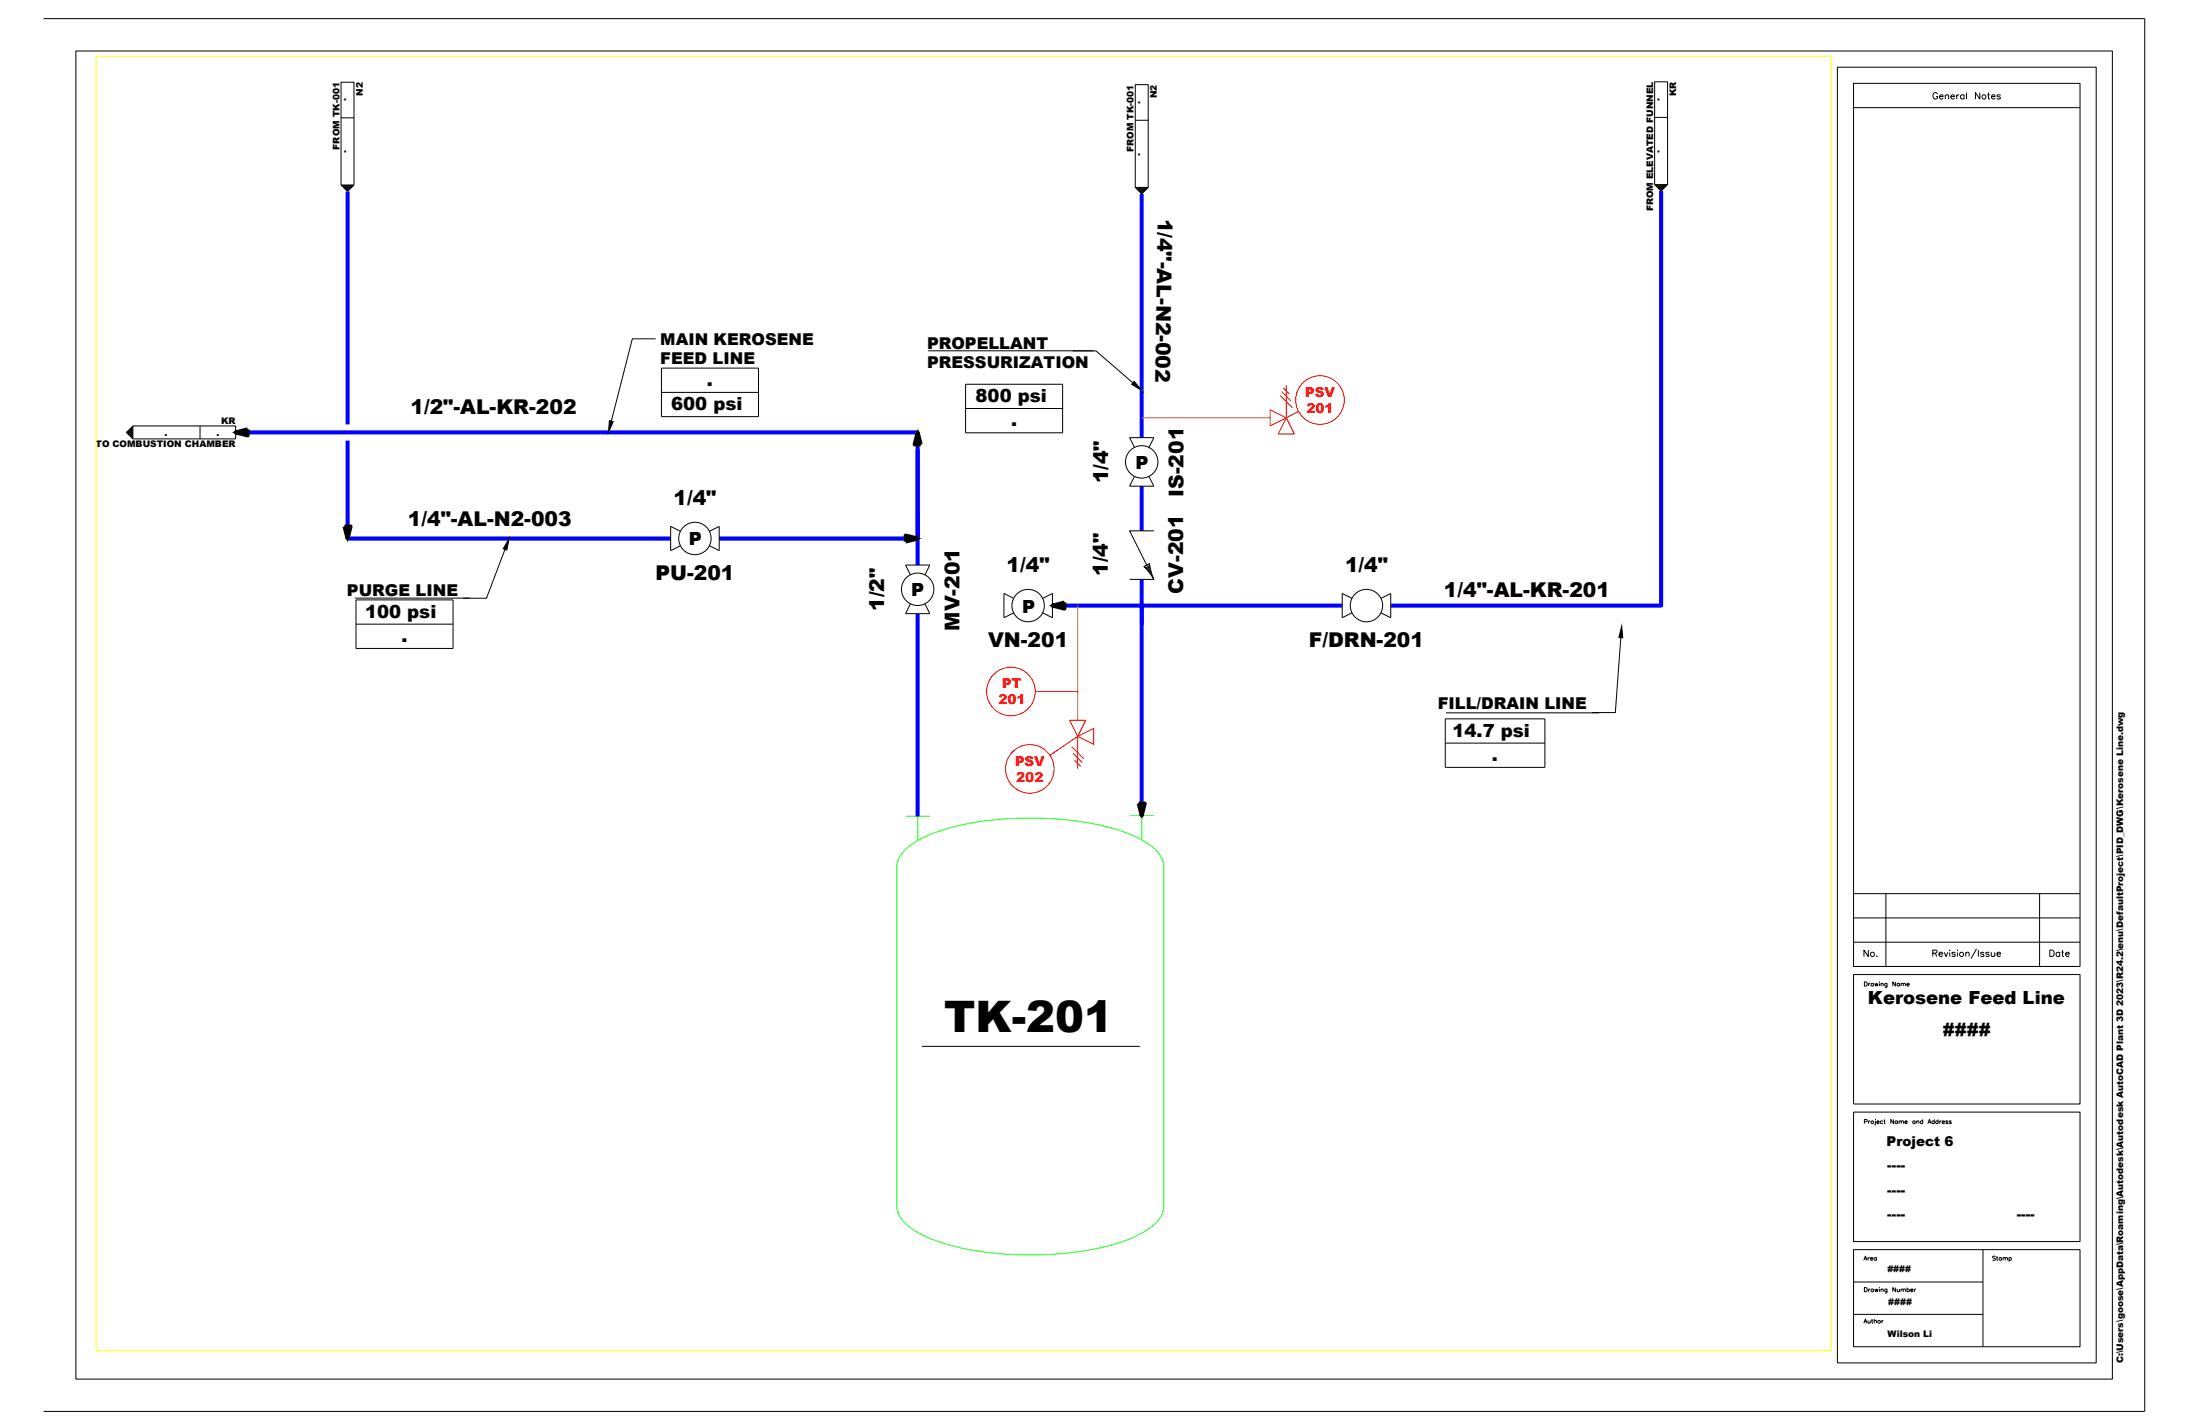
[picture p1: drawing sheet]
<svg xmlns="http://www.w3.org/2000/svg" width="864mm" height="559mm" viewBox="0 0 864 559" stroke-linecap="round" stroke-linejoin="round" font-family="sans-serif">
<!-- layer: Process -->
<g fill="none" stroke="#00f" stroke-width="1.6" stroke-linecap="butt">
<path d="M136.4 75.1v91.4M448.2 76.1v95.6M652.1 75v162.7h-106.2M97.2 169.7h263M136.4 172.9v33.7M360.2 176.4v34.9M360.2 174.4v47.3M448.2 190.8v17.5M136.4 211.3h126.9M282.3 211.3h73.2M417.9 237.7h30.3M448.2 227.4v87.9"/>
<path d="M526.9 237.7h-78.7v7.6M360.2 240.8v79.6"/>
</g>
<!-- layer: Mechanical -->
<path d="M443.4 171.7h9.5M282.3 206.6v9.5M355.5 221.7h9.5M394.1 232.9v9.5M449 222.3l1.8 .8 .4-1.9 .3 3.3zM545.9 232.9v9.5" fill="none" stroke="#000" stroke-width=".39"/>
<!-- layer: 0 -->
<g fill="none" stroke="#000" stroke-width=".39">
<path d="M133.9 32.3h5.1v40.3l-2.6 2.5-2.5-2.5zM445.6 33.2h5.1v40.3l-2.5 2.6-2.6-2.6zM649.5 32.1h5.1v40.3l-2.5 2.6-2.6-2.6zM133.9 46.2h5.1M445.6 47.2h5.1M649.5 46.1h5.1M134.1 72.8h4.6M134.4 73.1h4.1M134.6 73.4h3.6M134.9 73.6h3M135.1 73.9h2.6M135.4 74.1h2"/>
<path d="M135.7 74.4h1.5M135.9 74.6h1M136.2 74.9h.5M445.9 73.8h4.6M446.2 74.1h4M446.4 74.3h3.6M446.7 74.6h3M446.9 74.8h2.6M447.2 75.1h2M447.4 75.3h1.5M447.7 75.6h1M447.9 75.8h.5"/>
<path d="M649.8 72.7h4.5M650 72.9h4.1M650.3 73.2h3.5M650.5 73.4h3.1M650.8 73.7h2.5M651 73.9h2.1M651.3 74.2h1.5M651.6 74.5h1M651.8 74.7h.5M257.4 133h-9.2l-8.2 32.3M364.3 137.7h64.9M421.1 137.7h9.1l14.5 12.5"/>
<path d="M259.7 154h38.1M297.8 144.5h-38.1v19h38.1M417.1 150.8h-38.1v19h38.1M49.6 169.7l2.6-2.6h40.3v5.1h-40.3zM49.9 169.4v.5M50.1 169.2v1M50.4 168.9v1.5M50.7 168.7v2M50.9 168.4v2.6M51.2 168.2v3M51.4 167.9v3.6M51.7 167.7v4"/>
<path d="M51.9 167.4v4.6M78.5 167.1v5.1M379 160.3h38.1M443.4 171.7l1.9 3.9M452.9 171.7l-1.9 3.9M445.3 186.9l-1.9 3.9h9.5l-1.9-3.9M198.2 215.6l-7.2 19.2h-9.2M267.1 208.5l-3.8-1.9v9.5l3.8-1.9M278.4 214.2l3.9 1.9M282.3 206.6l-3.8 1.9M452.9 208.3h-9.5l9.5 19.1h-9.5M139.3 234.7h45.1"/>
<path d="M177.8 235.4h-38.1v19.1h38.1M355.5 221.7l1.9 3.9M363.1 236.9l1.9 3.9h-9.5l1.9-3.8M365 221.7l-1.9 3.9M394.1 232.9l3.8 1.9M409.3 234.8l3.8-1.9v9.5l-3.8-1.9M449 222.3l2.2-1.1 .7 3.1 1 3.1-1.7-2.7zM530.7 234.8l-3.8-1.9v9.5l3.8-1.9M545.9 232.9l-3.8 1.9M139.7 244.9h38.1M398 240.5l-3.9 1.9M542 240.5l3.9 1.9"/>
<path d="M636.2 250.2l-2.1 29.4h-9.2M567.6 279.7h60.1M567.3 291.6h39.1M606.4 282.1h-39.1v19h39.1"/>
<circle cx="448.2" cy="181.3" r="6.4"/>
<circle cx="272.8" cy="211.3" r="6.4"/>
<circle cx="360.2" cy="231.2" r="6.4"/>
<circle cx="403.6" cy="237.6" r="6.4"/>
<circle cx="536.4" cy="237.6" r="6.4"/>
</g>
<!-- layer: Annotation -->
<path d="M133.9 72.6h5.1M445.6 73.5h5.1M649.5 72.4h5.1M297.8 144.5v19M417.1 150.8v19M52.2 167.1v5.1M177.8 235.4v19.1M606.4 282.1v19" fill="none" stroke="#000" stroke-width=".39"/>
<!-- layer: Equipment -->
<path d="M360.2 320.4v9.5M448.2 320v9.6M352.1 473.4a12.4 12.4 0 0 0 7.1 9.6 77.2 77.2 0 0 0 31.3 8.8 123.5 123.5 0 0 0 51-4.9 29.6 29.6 0 0 0 13.5-8.4 8.4 8.4 0 0 0 1.9-5.1" fill="none" stroke="#0f0" stroke-width=".39"/>
<!-- layer: 0 -->
<path d="M355.5 320.4h9.5M443.4 320h9.5M352.1 473.4v-133.3a12.4 12.4 0 0 1 7.1-9.7 77.2 77.2 0 0 1 31.3-8.7 123.5 123.5 0 0 1 51 4.9 29.6 29.6 0 0 1 13.5 8.4 8.4 8.4 0 0 1 1.9 5.1v133.3" fill="none" stroke="#0f0" stroke-width=".39"/>
<!-- layer: Text -->
<path d="M361.9 410.6h85.5" fill="none" stroke="#000" stroke-width=".39"/>
<!-- layer: 0 -->
<g fill="#000" stroke="#000" stroke-width=".39">
<path d="M445.2 149.7l3 3.5-4-2.4zM239.2 165.1l1.5 .4-1.9 4.2zM199.9 211.3l-1 4.6-1.4-.6zM636.6 245.7l.4 4.6-1.5-.1z"/>
<path d="M92.5 169.7h4.7v1.2zM92.5 169.7h4.7v-1.2z"/>
<path d="M360.2 169.7v4.7h-1.1zM360.2 169.7v4.7h1.2z"/>
<path d="M136.4 206.6h1.2l-1.2 4.7zM135.3 206.6l1.1 4.7v-4.7z"/>
<path d="M355.5 210.2l4.7 1.1h-4.7zM355.5 211.3v1.2l4.7-1.2z"/>
<path d="M413.1 237.7h4.8v1.1zM413.1 237.7h4.8v-1.2z"/>
<path d="M448.2 315.3h1.1l-1.1 4.7zM447 315.3l1.2 4.7v-4.7z"/>
</g>
<!-- layer: Annotation -->
<path d="M92.5 169.7l4.7-1.2v2.4zM360.2 169.7l1.2 4.7h-2.3zM135.3 206.6h2.3l-1.2 4.7zM355.5 210.2l4.7 1.1-4.7 1.2zM413.1 237.7l4.8-1.2v2.3zM447 315.3h2.3l-1.1 4.7z" fill="none" stroke="#000" stroke-width="1.6" stroke-linecap="butt"/>
<!-- layer: Instrument -->
<g fill="none" stroke="#f00" stroke-width=".39">
<path d="M502.5 155.2l4.8 4.8M509.7 161.4l-4.8 2.6M387.3 271.4a9.5 9.5 0 0 1 9.5-9.6 9.5 9.5 0 0 1 9.6 9.6M420.6 292.9l4.8 4.8M423 289l-10.9 7.4"/>
<circle cx="518.1" cy="157" r="9.5"/>
<circle cx="404.3" cy="301.7" r="9.5"/>
</g>
<!-- layer: 0 -->
<path d="M503.1 153.7l3.6 3.6M503.7 152.2l2.4 2.4M504.9 151.3v12.7l-6.3-3.2v6.3l6.3-3.1-3.1 6.3h6.3l-3.2-6.3M387.3 271.4a9.5 9.5 0 0 0 9.5 9.5 9.5 9.5 0 0 0 9.6-9.5M421.2 295.6l3.6 3.6M421.8 298.4l2.4 2.4M423 289l-3.1-6.4h6.3l-3.2 6.4 6.4-3.2v6.4l-6.4-3.2v12.7" fill="none" stroke="#f00" stroke-width=".39"/>
<!-- layer: Instrument -->
<path d="M512.8 157.9h10.9M524.1 151.2l-11.7 .1M410.2 296l-11.7 .1M398.3 302.7h12.1" fill="none" stroke="#fff" stroke-width=".39"/>
<g fill="#fff" stroke="#fff" stroke-width=".39">
<path d="M398.5 296.1v4.7h11.7zM398.5 296.1l11.7-.1v4.8z"/>
<path d="M398.3 302.7v4.9h12.1zM398.3 302.7h12.1v4.9z"/>
<path d="M512.4 151.3v4.8h11.7zM512.4 151.3l11.7-.1v4.9z"/>
<path d="M512.8 157.9v5h10.9zM512.8 157.9h10.9v5z"/>
</g>
<!-- layer: Instrument Line -->
<path d="M448.2 164h50.4M423 237.7v44.9M406.4 271.4h16.6v.6" fill="none" stroke="#ff7f00" stroke-width=".39"/>
<!-- layer: 0 -->
<path d="M391.5 272.3h10.9M400.6 265.6l-7.3 .1" fill="none" stroke="#fff" stroke-width=".39"/>
<g fill="#fff" stroke="#fff" stroke-width=".39">
<path d="M393.3 265.7v4.8h7.3zM393.3 265.7l7.3-.1v4.9z"/>
<path d="M391.5 272.3v5h10.9zM391.5 272.3h10.9v5z"/>
</g>
<!-- layer: Title Block -->
<g fill="none" stroke="#000" stroke-width=".39">
<path d="M17.1 7.3h824.8v546.6h-824.8M29.8 20h799.4v521.2h-799.4zM721.3 26.4h101.6v508.4h-101.6zM727.6 32.7h88.9v346.6h-88.9zM760.6 36.9a.94 .94 0 0 0-1.1-.6 .94 .94 0 0 0-.7 1 1.05 1.05 0 0 0 .3 1.4 1.05 1.05 0 0 0 1.4-.2l.1-.6h-.6M761.3 37.9h1.5a.81 .81 0 0 0-1.1-.5 .81 .81 0 0 0-.4 1.2 .81 .81 0 0 0 1.2 .1l.3-.2M763.6 37.7l.6-.5 .6 .1 .1 1.6M763.6 37.2v1.7M765.8 37.9h1.4a.82 .82 0 0 0-1.1-.5 .82 .82 0 0 0-.3 1.2 .82 .82 0 0 0 1.2 .1l.2-.2M768.1 37.2v1.7M769 37.2l-.6 .1-.3 .6M771 37.5a.81 .81 0 0 0-1.2-.1 .81 .81 0 0 0 0 1.2 .81 .81 0 0 0 1.2-.1"/>
<path d="M771 37.2v1.7M771.9 36.3v2.6M777.2 36.3v2.6l-1.7-2.6v2.6M780.2 37.2h.8M780.5 36.3v2.1l.1 .3 .5 .2M781.7 37.9h1.5a.81 .81 0 0 0-.9-.6 .81 .81 0 0 0-.7 .8 .81 .81 0 0 0 .7 .8l.9-.4M785.2 37.5l-.4-.3-.9 .3 1.2 .7v.5l-.7 .2-.5-.4M727.6 42.2h88.9M727.6 350.7h88.9M740.3 350.7v28.6M800.6 350.7v28.6M727.6 360.2h88.9"/>
<path d="M727.6 369.7h88.9M758.7 374l1.5-.1 .2-.6-.6-.5h-1.1v2.6M759.5 374l.9 1.4M761.1 374.4h1.5a.82 .82 0 0 0-.9-.7 .82 .82 0 0 0-.7 .9 .82 .82 0 0 0 .7 .8l.9-.4M763.2 373.7l.7 1.7 .7-1.7M765.3 372.8v.3zM765.3 373.8v1.6M767.5 374l-.5-.3-.8 .3 1.2 .6v.6l-.7 .2-.5-.4M768.4 372.8v.3zM768.4 373.8v1.6M771.7 374.1l.5-.4 .7 .1 .1 1.6M771.7 373.7v1.7"/>
<path d="M775.9 372.3l-2.2 3.9M776.6 372.8v2.6M778.8 374l-.5-.3-.7 .1v.5l1.1 .3 .1 .4-.5 .4-.8-.4M780.8 374l-.4-.3-.8 .1v.5l1.1 .3 .1 .4-.4 .4-.9-.4M781.7 373.7l.1 1.5 .6 .2 .6-.5M783 373.7v1.7M783.9 374.4h1.4a.82 .82 0 0 0-.9-.7 .82 .82 0 0 0-.7 .9 .82 .82 0 0 0 .8 .8l.8-.4M727.6 382.4h88.9v50.8h-88.9zM731.9 385.3h.5a.88 .88 0 0 1 .6 .8 .88 .88 0 0 1-.6 .9h-.5zM733.5 385.9v1.1M734.1 385.9l-.6 .4M735.4 386.1a.52 .52 0 0 0-.8-.1 .52 .52 0 0 0 0 .8 .52 .52 0 0 0 .8-.1"/>
<path d="M735.4 385.9v1.1M735.9 385.9l.4 1.1 .3-1.1 .3 1.1 .3-1.1M737.7 385.4h.1M737.8 385.9v1.1M738.4 386.2l.8-.3v1.1M738.4 385.9v1.1M740.7 385.9v1.5h-.7M740.7 386.1a.53 .53 0 0 0-.7-.1 .53 .53 0 0 0 0 .8 .53 .53 0 0 0 .7-.1M744.1 385.3v1.7l-1.1-1.7v1.7M745.6 386.1a.53 .53 0 0 0-.8-.1 .53 .53 0 0 0 0 .8 .53 .53 0 0 0 .8-.1M745.6 385.9v1.1M746.3 386.2l.7-.3 .1 1.1"/>
<path d="M746.3 385.9v1.1M747.1 386.2l.8-.3 .1 1.1M748.5 386.3h1a.48 .48 0 0 0-.5-.5 .48 .48 0 0 0-.5 .5l.4 .7 .6-.3M727.6 436.4h88.9v50.8h-88.9zM733.5 439.8v1.1M734.1 439.8l-.6 .5M736.1 439.4h.1M736.2 439.9v1.3l-.4 .3M739.5 439.8h.5M739.7 439.3v1.3l.4 .3M743.3 439.3v1.6l-1.1-1.6v1.6M744.8 439.8v1.1"/>
<path d="M745.5 439.8v1.1M751.8 439.8v1.1M752.4 439.8v1.1M754.7 439.3v1.6M759.3 439.3v1.6M760.8 439.3v1.6M761.4 439.8v1.1M762 439.8l-.6 .5M731.9 440.2l.9-.1v-.7l-.9-.1v1.6M736.7 440.3h1a.48 .48 0 0 0-.5-.5 .48 .48 0 0 0-.5 .5l.3 .6 .7-.2M739.1 440.1a.53 .53 0 0 0-.8-.1 .53 .53 0 0 0 0 .8 .53 .53 0 0 0 .8-.1M744.8 440.1a.53 .53 0 0 0-.7-.1 .53 .53 0 0 0 0 .8 .53 .53 0 0 0 .7-.1"/>
<path d="M745.5 440.2l.8-.3v1M746.3 440.2l.8-.3 .1 1M747.7 440.3h1a.48 .48 0 0 0-.5-.5 .48 .48 0 0 0-.5 .5l.3 .6 .7-.2M751.8 440.1a.53 .53 0 0 0-.8-.1 .53 .53 0 0 0 0 .8 .53 .53 0 0 0 .8-.1M752.4 440.2l.8-.3v1M754.7 440.1a.53 .53 0 0 0-.7-.1 .53 .53 0 0 0 0 .8 .53 .53 0 0 0 .7-.1M756.8 440.9l.6-1.6 .6 1.6M757 440.4h.8M759.3 440.1a.52 .52 0 0 0-.8-.1 .52 .52 0 0 0 0 .8 .52 .52 0 0 0 .8-.1M760.8 440.1a.53 .53 0 0 0-.8-.1 .53 .53 0 0 0 0 .8 .53 .53 0 0 0 .8-.1M762.4 440.3h.9a.48 .48 0 0 0-.5-.5 .48 .48 0 0 0-.4 .5l.2 .6 .7-.2M764.6 440.1l-.3-.3-.5 .3 .8 .4v.4l-.8-.2"/>
<path d="M766 440.1l-.3-.3-.6 .3 .8 .4v.4l-.8-.2M727.6 490.4h88.9v38.1h-88.9zM778.4 490.4v38.1M783.3 493.2l-.4-.3-.7 .3 .1 .4 1 .5-.4 .5-.7-.3M783.7 493.5h.5M783.9 492.9v1.4l.4 .3M785.6 493.7a.52 .52 0 0 0-.7-.1 .52 .52 0 0 0 0 .8 .52 .52 0 0 0 .7-.1M785.6 493.5v1.1M786.3 493.8l.8-.2v1M786.3 493.5v1.1M787.1 493.8l.8-.2 .1 1M788.6 493.7a.53 .53 0 0 1 .8-.1 .53 .53 0 0 1 0 .8 .53 .53 0 0 1-.8-.1"/>
<path d="M788.6 493.5v1.6M727.6 515.8h50.8M727.6 503.1h50.8M731.9 505.3h.5a.88 .88 0 0 1 .6 .8 .88 .88 0 0 1-.6 .8h-.5zM733.5 505.8v1.1M734.1 505.8l-.6 .5M735.4 506a.52 .52 0 0 0-.8 0 .52 .52 0 0 0 0 .7 .52 .52 0 0 0 .8 0M735.4 505.8v1.1M735.9 505.8l.4 1.1 .3-1.1 .3 1.1 .3-1.1M737.7 505.3h.1M737.8 505.9v1M738.4 506.1l.8-.2v1"/>
<path d="M738.4 505.8v1.1M740.7 505.8v1.5l-.7 .1M740.7 506a.53 .53 0 0 0-.7 0 .53 .53 0 0 0 0 .8 .53 .53 0 0 0 .7-.1M744.1 505.3v1.6l-1.1-1.6v1.6M744.7 505.8l.1 1 .8-.2M745.6 505.8v1.1M746.3 506.1l.7-.2 .1 1M746.3 505.8v1.1M747.1 506.1l.8-.2 .1 1M748.6 506a.53 .53 0 0 1 .8 0 .53 .53 0 0 1 0 .8 .53 .53 0 0 1-.8-.1M748.6 505.3v1.6M750 506.3h1a.56 .56 0 0 0-.9-.3 .56 .56 0 0 0 0 .9 .56 .56 0 0 0 .9-.2"/>
<path d="M751.5 505.8v1.1M752.1 505.8l-.6 .5"/>
<circle cx="778.8" cy="38" r=".84"/>
<circle cx="770" cy="374.5" r=".83"/>
<circle cx="735" cy="440.4" r=".55"/>
</g>
<!-- layer: 0 -->
<path d="M37.7 22.1h681.1v508h-681.1z" fill="none" stroke="#ff0" stroke-width=".39"/>
<text font-size="17" x="370.7" y="405.1">TK-201</text>
<g font-size="8">
<text x="454.5" y="85.8" transform="rotate(91 454.5 85.8)">1/4&quot;-AL-N2-002</text>
<text x="161.1" y="162.3">1/2&quot;-AL-KR-202</text>
<text x="435" y="189.7" transform="rotate(-90 435 189.7)">1/4&quot;</text>
<text x="464.6" y="195" transform="rotate(-90 464.6 195)">IS-201</text>
<text x="264.4" y="198.1">1/4&quot;</text>
<text x="160.1" y="206.4">1/4&quot;-AL-N2-003</text>
<text x="257.3" y="227.8">PU-201</text>
<text x="395.2" y="224.5">1/4&quot;</text>
<text x="434.8" y="225.9" transform="rotate(-90 434.8 225.9)">1/4&quot;</text>
<text x="528" y="224.5">1/4&quot;</text>
<text x="464.4" y="233" transform="rotate(-90 464.4 233)">CV-201</text>
<text x="347" y="239.7" transform="rotate(-90 347 239.7)">1/2&quot;</text>
<text x="566.8" y="234.4">1/4&quot;-AL-KR-201</text>
<text x="376.7" y="247.5" transform="rotate(-90 376.7 247.5)">MV-201</text>
<text x="387.9" y="254.1">VN-201</text>
<text x="513.8" y="254.1">F/DRN-201</text>
</g>
<g font-size="7.1">
<text x="277.5" y="151.4">.</text>
<text x="263.5" y="161">600 psi</text>
<text x="383" y="157.8">800 psi</text>
<text x="396.9" y="167.3">.</text>
<text x="445.7" y="184.2">P</text>
<text x="270.4" y="214">P</text>
<text x="357.6" y="234">P</text>
<text x="143.3" y="242.4">100 psi</text>
<text x="401.3" y="240.5">P</text>
<text x="157.6" y="251.9">.</text>
<text x="570.2" y="289.1">14.7 psi</text>
<text x="585.7" y="298.6">.</text>
<text x="733.3" y="393.9">Kerosene Feed Line</text>
<text x="762.7" y="406.6">####</text>
</g>
<g font-size="6.4">
<text x="259.2" y="135.3">MAIN KEROSENE</text>
<text x="363.9" y="136.9">PROPELLANT</text>
<text x="259.2" y="143">FEED LINE</text>
<text x="363.9" y="144.6">PRESSURIZATION</text>
<text x="136.2" y="233.9">PURGE LINE</text>
<text x="564.4" y="278.2">FILL/DRAIN LINE</text>
</g>
<g font-size="6.2">
<text x="731" y="376.8">No.</text>
<text x="803.6" y="376.8">Date</text>
</g>
<g font-size="5.3" fill="#f00">
<text x="512.2" y="155.8">PSV</text>
<text x="512.8" y="162">201</text>
<text x="393.2" y="270.1">PT</text>
<text x="392" y="276.4">201</text>
<text x="398.3" y="300.5">PSV</text>
<text x="398.9" y="306.8">202</text>
</g>
<g font-size="5.3">
<text x="740.6" y="449.8">Project 6</text>
<text x="740.9" y="459.3">----</text>
<text x="740.9" y="468.8">----</text>
<text x="740.9" y="478.3">----</text>
<text x="791.7" y="478.3">----</text>
</g>
<g font-size="4.4">
<text x="730.6" y="495.7">Area</text>
<text x="730.6" y="520.3">Author</text>
</g>
<g font-size="3.5">
<text x="135.9" y="39.8" transform="rotate(-90 135.9 39.8)">.</text>
<text x="142.4" y="37.6" transform="rotate(-90 142.4 37.6)">N2</text>
<text x="447.6" y="40.8" transform="rotate(-90 447.6 40.8)">.</text>
<text x="454.2" y="38.5" transform="rotate(-90 454.2 38.5)">N2</text>
<text x="651.5" y="39.7" transform="rotate(-90 651.5 39.7)">.</text>
<text x="658" y="37.8" transform="rotate(-90 658 37.8)">KR</text>
<text x="133.2" y="58.7" transform="rotate(-90 133.2 58.7)">FROM TK-001</text>
<text x="445" y="59.6" transform="rotate(-90 445 59.6)">FROM TK-001</text>
<text x="135.9" y="60.1" transform="rotate(-90 135.9 60.1)">.</text>
<text x="447.6" y="61.1" transform="rotate(-90 447.6 61.1)">.</text>
<text x="651.5" y="60" transform="rotate(-90 651.5 60)">.</text>
<text x="648.9" y="83" transform="rotate(-90 648.9 83)">FROM ELEVATED FUNNEL</text>
<text x="86.8" y="166.3">KR</text>
<text x="64.6" y="171">.</text>
<text x="84.9" y="171">.</text>
<text x="37.5" y="175.4">TO COMBUSTION CHAMBER</text>
<text x="740.9" y="499.3">####</text>
<text x="741.2" y="512">####</text>
<text x="741" y="524.7">Wilson Li</text>
<text x="833.5" y="534.9" transform="rotate(-90 833.5 534.9)">C:\Users\goose\AppData\Roaming\Autodesk\Autodesk AutoCAD Plant 3D 2023\R24.2\enu\DefaultProject\PID_DWG\Kerosene Line.dwg</text>
</g>
</svg>
